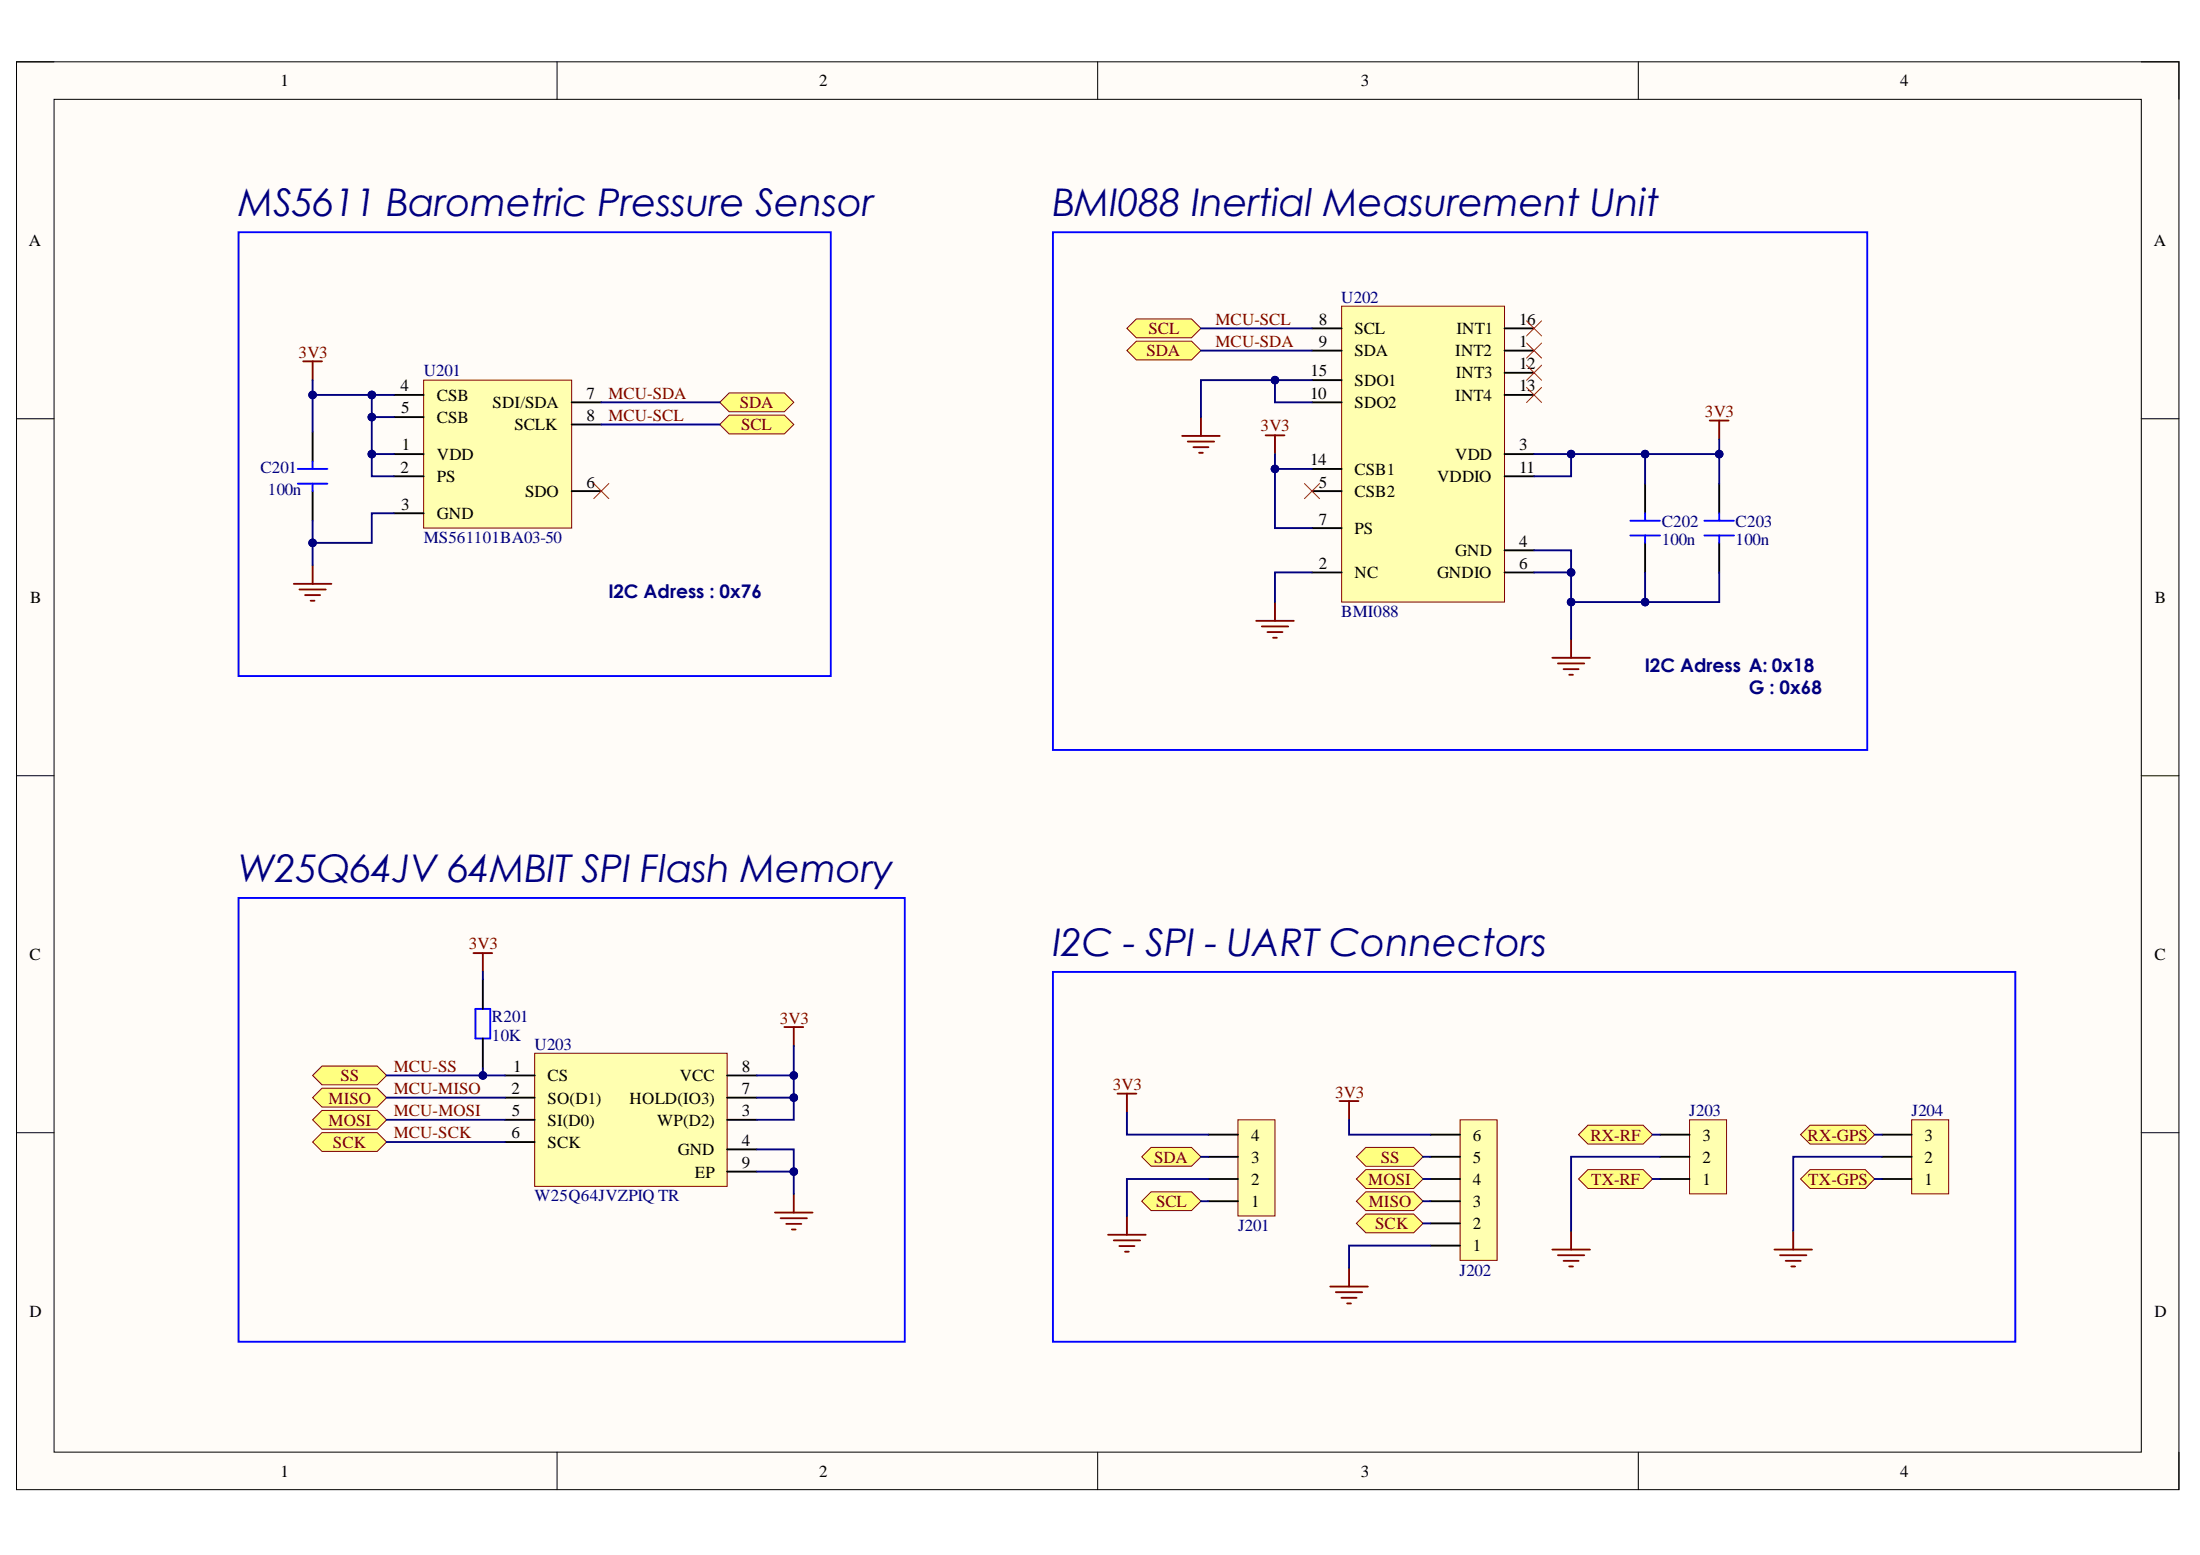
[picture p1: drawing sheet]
<svg xmlns="http://www.w3.org/2000/svg" width="297mm" height="210mm" viewBox="0 0 297 210" stroke-linecap="round" stroke-linejoin="round" font-family="sans-serif">
<path d="M2.2 8.3h292v192.8h-292z" fill-rule="evenodd" fill="#fffcf8"/>
<path d="M2.2 8.3h292v192.8h-292z" fill="none" stroke="#000" stroke-width=".14"/>
<path d="M7.3 13.4h281.8v182.6h-281.8z" fill-rule="evenodd" fill="#fffcf8"/>
<g fill="none" stroke="#000" stroke-width=".14">
<path d="M2.2 8.3h5.1M7.3 13.4h281.8v182.6h-281.8zM75.2 8.3v5.1M148.2 8.3v5.1M221.2 8.3v5.1M289.1 8.3h5.1v5.1M2.2 56.5h5.1M289.1 56.5h5.1M2.2 104.7h5.1M289.1 104.7h5.1M2.2 152.9h5.1M289.1 152.9h5.1"/>
<path d="M75.2 196v5.1M148.2 196v5.1M221.2 196v5.1M294.2 196v5.1"/>
</g>
<path d="M57.2 51.3h20v20h-20z" fill-rule="evenodd" fill="#ffffb0"/>
<path d="M57.2 51.3h20v20h-20z" fill="none" stroke="#800000" stroke-width=".14"/>
<path d="M53.2 53.3h4M53.2 56.3h4M77.2 57.3h4M77.2 54.3h4M53.2 64.3h4M53.2 69.3h4M53.2 61.3h4M77.2 66.3h4" fill="none" stroke="#000" stroke-width=".25"/>
<path d="M97.2 57.3l1.2-1.3h7.5l1.3 1.3-1.3 1.3h-7.5z" fill-rule="evenodd" fill="#ffff80"/>
<path d="M97.2 57.3l1.2-1.3h7.5l1.3 1.3-1.3 1.3h-7.5z" fill="none" stroke="#800000" stroke-width=".14"/>
<path d="M98.4 53h7.5l1.3 1.3-1.3 1.3h-7.5l-1.2-1.3z" fill-rule="evenodd" fill="#ffff80"/>
<path d="M98.4 53h7.5l1.3 1.3-1.3 1.3h-7.5l-1.2-1.3z" fill="none" stroke="#800000" stroke-width=".14"/>
<path d="M80.2 65.3l2 2M82.2 65.3l-2 2" fill="none" stroke="#f00" stroke-width=".14"/>
<path d="M40.9 48.8h2.6M42.2 48.8v2.5M39.7 78.8h5M40.4 79.6h3.6M42.2 76.3v2.5M41.2 80.3h2M41.9 81.1h.6" fill="none" stroke="#800000" stroke-width=".25"/>
<path d="M32.2 31.3h80v60h-80zM142.2 31.3h109.9v69.9h-109.9zM40.2 65.3h4M40.2 63.3h4M42.2 62.3v1M42.2 65.3v1" fill="none" stroke="#00f" stroke-width=".25"/>
<path d="M42.2 58.3v4M42.2 66.3v4" fill="none" stroke="#000" stroke-width=".25"/>
<path d="M72.2 142.2h26v17.9h-26z" fill-rule="evenodd" fill="#ffffb0"/>
<path d="M72.2 142.2h26v17.9h-26z" fill="none" stroke="#800000" stroke-width=".14"/>
<path d="M65.2 132.2v4M65.2 140.2v4M68.2 145.2h4M68.2 154.2h4M68.2 148.2h4M68.2 151.2h4M98.2 145.2h4M98.2 148.2h4M98.2 151.2h4M98.2 155.2h4M98.2 158.2h4" fill="none" stroke="#000" stroke-width=".25"/>
<path d="M63.9 128.7h2.6M65.2 128.7v2.5M105.9 138.6h2.5M107.2 138.6v2.6M104.6 163.7h5.1M105.4 164.4h3.6M106.2 165.2h2M106.9 166h.5M107.2 161.1v2.6" fill="none" stroke="#800000" stroke-width=".25"/>
<path d="M64.2 136.2h2v4h-2z" fill="none" stroke="#00f" stroke-width=".25"/>
<path d="M43.5 146.9h7.4l1.3 1.3-1.3 1.2h-7.4l-1.3-1.2z" fill-rule="evenodd" fill="#ffff80"/>
<path d="M43.5 146.9h7.4l1.3 1.3-1.3 1.2h-7.4l-1.3-1.2z" fill="none" stroke="#800000" stroke-width=".14"/>
<path d="M42.2 151.2l1.3-1.3h7.4l1.3 1.3-1.3 1.2h-7.4z" fill-rule="evenodd" fill="#ffff80"/>
<path d="M42.2 151.2l1.3-1.3h7.4l1.3 1.3-1.3 1.2h-7.4z" fill="none" stroke="#800000" stroke-width=".14"/>
<path d="M42.2 154.2l1.3-1.3h7.4l1.3 1.3-1.3 1.2h-7.4z" fill-rule="evenodd" fill="#ffff80"/>
<path d="M42.2 154.2l1.3-1.3h7.4l1.3 1.3-1.3 1.2h-7.4z" fill="none" stroke="#800000" stroke-width=".14"/>
<path d="M43.5 143.9h7.4l1.3 1.3-1.3 1.2h-7.4l-1.3-1.2z" fill-rule="evenodd" fill="#ffff80"/>
<path d="M43.5 143.9h7.4l1.3 1.3-1.3 1.2h-7.4l-1.3-1.2z" fill="none" stroke="#800000" stroke-width=".14"/>
<path d="M32.2 121.2h90v59.9h-90z" fill="none" stroke="#00f" stroke-width=".25"/>
<path d="M167.1 151.2h5v12.9h-5z" fill-rule="evenodd" fill="#ffffb0"/>
<path d="M167.1 151.2h5v12.9h-5z" fill="none" stroke="#800000" stroke-width=".14"/>
<path d="M163.1 159.1h4M163.1 156.2h4M163.1 153.2h4M163.1 162.1h4" fill="none" stroke="#000" stroke-width=".25"/>
<path d="M197.1 151.2h5v18.9h-5z" fill-rule="evenodd" fill="#ffffb0"/>
<path d="M197.1 151.2h5v18.9h-5z" fill="none" stroke="#800000" stroke-width=".14"/>
<path d="M193.1 159.1h4M193.1 156.2h4M193.1 153.2h4M193.1 168.1h4M193.1 165.1h4M193.1 162.1h4" fill="none" stroke="#000" stroke-width=".25"/>
<path d="M155.4 154.9h5.5l1.2 1.3-1.2 1.2h-5.5l-1.2-1.2z" fill-rule="evenodd" fill="#ffff80"/>
<path d="M155.4 154.9h5.5l1.2 1.3-1.2 1.2h-5.5l-1.2-1.2z" fill="none" stroke="#800000" stroke-width=".14"/>
<path d="M154.2 162.1l1.2-1.2h5.5l1.2 1.2-1.2 1.3h-5.5z" fill-rule="evenodd" fill="#ffff80"/>
<path d="M154.2 162.1l1.2-1.2h5.5l1.2 1.2-1.2 1.3h-5.5z" fill="none" stroke="#800000" stroke-width=".14"/>
<path d="M183.1 156.2l1.3-1.3h6.5l1.2 1.3-1.2 1.2h-6.5z" fill-rule="evenodd" fill="#ffff80"/>
<path d="M183.1 156.2l1.3-1.3h6.5l1.2 1.3-1.2 1.2h-6.5z" fill="none" stroke="#800000" stroke-width=".14"/>
<path d="M183.1 159.1l1.3-1.2h6.5l1.2 1.2-1.2 1.3h-6.5z" fill-rule="evenodd" fill="#ffff80"/>
<path d="M183.1 159.1l1.3-1.2h6.5l1.2 1.2-1.2 1.3h-6.5z" fill="none" stroke="#800000" stroke-width=".14"/>
<path d="M183.1 162.1l1.3-1.2h6.5l1.2 1.2-1.2 1.3h-6.5z" fill-rule="evenodd" fill="#ffff80"/>
<path d="M183.1 162.1l1.3-1.2h6.5l1.2 1.2-1.2 1.3h-6.5z" fill="none" stroke="#800000" stroke-width=".14"/>
<path d="M183.1 165.1l1.3-1.2h6.5l1.2 1.2-1.2 1.3h-6.5z" fill-rule="evenodd" fill="#ffff80"/>
<path d="M183.1 165.1l1.3-1.2h6.5l1.2 1.2-1.2 1.3h-6.5z" fill="none" stroke="#800000" stroke-width=".14"/>
<g fill="none" stroke="#800000" stroke-width=".25">
<path d="M150.9 147.6h2.5M152.2 147.6v2.6M180.9 148.6h2.5M182.1 148.6v2.6M149.6 166.7h5.1M150.4 167.4h3.5M151.1 168.2h2.1M151.9 169h.5M152.2 164.1v2.6M179.6 173.7h5.1M180.4 174.4h3.5M181.1 175.2h2.1"/>
<path d="M181.9 175.9h.5M182.1 171.1v2.6M209.6 168.7h5.1M210.4 169.4h3.5M211.1 170.2h2M211.9 171h.5M212.1 166.1v2.6M239.6 168.7h5.1M240.3 169.4h3.6M241.1 170.2h2M241.9 171h.5M242.1 166.1v2.6"/>
</g>
<path d="M214.4 151.9h7.5l1.2 1.3-1.2 1.2h-7.5l-1.3-1.2z" fill-rule="evenodd" fill="#ffff80"/>
<path d="M214.4 151.9h7.5l1.2 1.3-1.2 1.2h-7.5l-1.3-1.2z" fill="none" stroke="#800000" stroke-width=".14"/>
<path d="M213.1 159.1l1.3-1.2h7.5l1.2 1.2-1.2 1.3h-7.5z" fill-rule="evenodd" fill="#ffff80"/>
<path d="M213.1 159.1l1.3-1.2h7.5l1.2 1.2-1.2 1.3h-7.5z" fill="none" stroke="#800000" stroke-width=".14"/>
<path d="M243.1 153.2l1.3-1.3h7.4l1.3 1.3-1.3 1.2h-7.4z" fill-rule="evenodd" fill="#ffff80"/>
<path d="M243.1 153.2l1.3-1.3h7.4l1.3 1.3-1.3 1.2h-7.4z" fill="none" stroke="#800000" stroke-width=".14"/>
<path d="M243.1 159.1l1.3-1.2h7.4l1.3 1.2-1.3 1.3h-7.4z" fill-rule="evenodd" fill="#ffff80"/>
<path d="M243.1 159.1l1.3-1.2h7.4l1.3 1.2-1.3 1.3h-7.4z" fill="none" stroke="#800000" stroke-width=".14"/>
<path d="M142.2 131.2h129.9v49.9h-129.9z" fill="none" stroke="#00f" stroke-width=".25"/>
<path d="M228.1 151.2h5v10h-5z" fill-rule="evenodd" fill="#ffffb0"/>
<path d="M228.1 151.2h5v10h-5z" fill="none" stroke="#800000" stroke-width=".14"/>
<path d="M224.1 159.1h4M224.1 156.2h4M224.1 153.2h4" fill="none" stroke="#000" stroke-width=".25"/>
<path d="M258.1 151.2h5v10h-5z" fill-rule="evenodd" fill="#ffffb0"/>
<path d="M258.1 151.2h5v10h-5z" fill="none" stroke="#800000" stroke-width=".14"/>
<path d="M254.1 159.1h4M254.1 156.2h4M254.1 153.2h4" fill="none" stroke="#000" stroke-width=".25"/>
<path d="M181.1 41.3h22v40h-22z" fill-rule="evenodd" fill="#ffffb0"/>
<path d="M181.1 41.3h22v40h-22z" fill="none" stroke="#800000" stroke-width=".14"/>
<g fill="none" stroke="#000" stroke-width=".25">
<path d="M177.1 44.3h4M177.1 47.3h4M177.1 51.3h4M177.1 54.3h4M203.1 44.3h4M203.1 47.3h4M203.1 50.3h4M203.1 53.3h4M177.1 63.3h4M177.1 66.3h4M177.1 71.3h4M177.1 77.3h4"/>
<path d="M203.1 77.3h4M203.1 74.3h4M203.1 61.3h4M203.1 64.3h4"/>
</g>
<path d="M209.6 88.8h5.1M210.4 89.6h3.5M211.1 90.3h2M211.9 91.1h.5M212.1 86.3v2.5" fill="none" stroke="#800000" stroke-width=".25"/>
<path d="M152.2 44.3l1.2-1.2h7.5l1.2 1.2-1.2 1.3h-7.5z" fill-rule="evenodd" fill="#ffff80"/>
<path d="M152.2 44.3l1.2-1.2h7.5l1.2 1.2-1.2 1.3h-7.5z" fill="none" stroke="#800000" stroke-width=".14"/>
<path d="M152.2 47.3l1.2-1.2h7.5l1.2 1.2-1.2 1.3h-7.5z" fill-rule="evenodd" fill="#ffff80"/>
<path d="M152.2 47.3l1.2-1.2h7.5l1.2 1.2-1.2 1.3h-7.5z" fill="none" stroke="#800000" stroke-width=".14"/>
<g fill="none" stroke="#800000" stroke-width=".25">
<path d="M159.6 58.8h5.1M160.4 59.6h3.5M162.1 56.3v2.5M170.9 58.8h2.5M172.1 58.8v2.5M230.8 56.8h2.6M232.1 56.8v2.5M161.1 60.4h2.1M161.9 61.1h.5M169.6 83.8h5.1M170.4 84.6h3.5M171.1 85.3h2.1"/>
<path d="M171.9 86.1h.5M172.1 81.3v2.5"/>
</g>
<path d="M220.1 72.3h4M220.1 70.3h4M222.1 69.3v1M222.1 72.3v1M230.1 72.3h4M230.1 70.3h4M232.1 69.3v1M232.1 72.3v1" fill="none" stroke="#00f" stroke-width=".25"/>
<path d="M222.1 65.3v4M222.1 73.3v4M232.1 65.3v4M232.1 73.3v4" fill="none" stroke="#000" stroke-width=".25"/>
<path d="M206.1 43.3l2 2M206.1 46.3l2 2M206.1 49.3l2 2M206.1 52.3l2 2M208.1 43.3l-2 2M208.1 46.3l-2 2M208.1 49.3l-2 2M208.1 52.3l-2 2M176.1 65.3l2.1 2M178.2 65.3l-2.1 2" fill="none" stroke="#f00" stroke-width=".14"/>
<path d="M81.2 54.3h16M81.2 57.3h16M53.2 61.3h-3v3h3" fill="none" stroke="#000080" stroke-width=".25"/>
<circle cx="50.2" cy="61.3" r=".51" fill="#000080"/>
<circle cx="50.2" cy="61.3" r=".51" fill="none" stroke="#000080" stroke-width=".14"/>
<path d="M53.2 56.3h-3v5" fill="none" stroke="#000080" stroke-width=".25"/>
<circle cx="50.2" cy="56.3" r=".51" fill="#000080"/>
<circle cx="50.2" cy="56.3" r=".51" fill="none" stroke="#000080" stroke-width=".14"/>
<circle cx="50.2" cy="61.3" r=".51" fill="#000080"/>
<circle cx="50.2" cy="61.3" r=".51" fill="none" stroke="#000080" stroke-width=".14"/>
<path d="M42.2 51.3v7" fill="none" stroke="#000080" stroke-width=".25"/>
<circle cx="42.2" cy="53.3" r=".51" fill="#000080"/>
<circle cx="42.2" cy="53.3" r=".51" fill="none" stroke="#000080" stroke-width=".14"/>
<path d="M42.2 70.3v6" fill="none" stroke="#000080" stroke-width=".25"/>
<circle cx="42.2" cy="73.3" r=".51" fill="#000080"/>
<circle cx="42.2" cy="73.3" r=".51" fill="none" stroke="#000080" stroke-width=".14"/>
<path d="M53.2 69.3h-3v4h-8" fill="none" stroke="#000080" stroke-width=".25"/>
<circle cx="42.2" cy="73.3" r=".51" fill="#000080"/>
<circle cx="42.2" cy="73.3" r=".51" fill="none" stroke="#000080" stroke-width=".14"/>
<path d="M102.2 148.2h5" fill="none" stroke="#000080" stroke-width=".25"/>
<circle cx="107.2" cy="148.2" r=".51" fill="#000080"/>
<circle cx="107.2" cy="148.2" r=".51" fill="none" stroke="#000080" stroke-width=".14"/>
<path d="M102.2 145.2h5" fill="none" stroke="#000080" stroke-width=".25"/>
<circle cx="107.2" cy="145.2" r=".51" fill="#000080"/>
<circle cx="107.2" cy="145.2" r=".51" fill="none" stroke="#000080" stroke-width=".14"/>
<path d="M102.2 158.2h5" fill="none" stroke="#000080" stroke-width=".25"/>
<circle cx="107.2" cy="158.2" r=".51" fill="#000080"/>
<circle cx="107.2" cy="158.2" r=".51" fill="none" stroke="#000080" stroke-width=".14"/>
<path d="M65.2 144.2v1" fill="none" stroke="#000080" stroke-width=".25"/>
<circle cx="65.2" cy="145.2" r=".51" fill="#000080"/>
<circle cx="65.2" cy="145.2" r=".51" fill="none" stroke="#000080" stroke-width=".14"/>
<path d="M65.2 131.2v1M52.2 145.2h16M52.2 148.2h16M52.2 151.2h16M52.2 154.2h16" fill="none" stroke="#000080" stroke-width=".25"/>
<circle cx="65.2" cy="145.2" r=".51" fill="#000080"/>
<circle cx="65.2" cy="145.2" r=".51" fill="none" stroke="#000080" stroke-width=".14"/>
<path d="M102.2 155.2h5v5.9" fill="none" stroke="#000080" stroke-width=".25"/>
<circle cx="107.2" cy="158.2" r=".51" fill="#000080"/>
<circle cx="107.2" cy="158.2" r=".51" fill="none" stroke="#000080" stroke-width=".14"/>
<path d="M107.2 141.2v10h-5" fill="none" stroke="#000080" stroke-width=".25"/>
<circle cx="107.2" cy="148.2" r=".51" fill="#000080"/>
<circle cx="107.2" cy="148.2" r=".51" fill="none" stroke="#000080" stroke-width=".14"/>
<circle cx="107.2" cy="145.2" r=".51" fill="#000080"/>
<circle cx="107.2" cy="145.2" r=".51" fill="none" stroke="#000080" stroke-width=".14"/>
<path d="M42.2 53.3h11" fill="none" stroke="#000080" stroke-width=".25"/>
<circle cx="50.2" cy="53.3" r=".51" fill="#000080"/>
<circle cx="50.2" cy="53.3" r=".51" fill="none" stroke="#000080" stroke-width=".14"/>
<circle cx="42.2" cy="53.3" r=".51" fill="#000080"/>
<circle cx="42.2" cy="53.3" r=".51" fill="none" stroke="#000080" stroke-width=".14"/>
<path d="M50.2 53.3v3" fill="none" stroke="#000080" stroke-width=".25"/>
<circle cx="50.2" cy="56.3" r=".51" fill="#000080"/>
<circle cx="50.2" cy="56.3" r=".51" fill="none" stroke="#000080" stroke-width=".14"/>
<circle cx="50.2" cy="53.3" r=".51" fill="#000080"/>
<circle cx="50.2" cy="53.3" r=".51" fill="none" stroke="#000080" stroke-width=".14"/>
<g fill="none" stroke="#000080" stroke-width=".25">
<path d="M207.1 74.3h5v12M152.2 150.2v3h10.9M162.1 156.2h1M163.1 159.1h-10.9v5M182.1 151.2v2h11M192.1 156.2h1M192.1 159.1h1M223.1 159.1h1M223.1 153.2h1M224.1 156.2h-12v9.9M253.1 159.1h1M253.1 153.2h1"/>
<path d="M254.1 156.2h-12v9.9M162.1 162.1h1M192.1 162.1h1M192.1 165.1h1M193.1 168.1h-11v3"/>
</g>
<circle cx="212.1" cy="77.3" r=".51" fill="#000080"/>
<circle cx="212.1" cy="77.3" r=".51" fill="none" stroke="#000080" stroke-width=".14"/>
<circle cx="212.1" cy="81.3" r=".51" fill="#000080"/>
<circle cx="212.1" cy="81.3" r=".51" fill="none" stroke="#000080" stroke-width=".14"/>
<path d="M207.1 77.3h5" fill="none" stroke="#000080" stroke-width=".25"/>
<circle cx="212.1" cy="77.3" r=".51" fill="#000080"/>
<circle cx="212.1" cy="77.3" r=".51" fill="none" stroke="#000080" stroke-width=".14"/>
<path d="M162.1 44.3h15M162.1 47.3h15M212.1 61.3v3h-5" fill="none" stroke="#000080" stroke-width=".25"/>
<circle cx="212.1" cy="61.3" r=".51" fill="#000080"/>
<circle cx="212.1" cy="61.3" r=".51" fill="none" stroke="#000080" stroke-width=".14"/>
<path d="M232.1 59.3v2h-25" fill="none" stroke="#000080" stroke-width=".25"/>
<circle cx="212.1" cy="61.3" r=".51" fill="#000080"/>
<circle cx="212.1" cy="61.3" r=".51" fill="none" stroke="#000080" stroke-width=".14"/>
<circle cx="222.1" cy="61.3" r=".51" fill="#000080"/>
<circle cx="222.1" cy="61.3" r=".51" fill="none" stroke="#000080" stroke-width=".14"/>
<circle cx="232.1" cy="61.3" r=".51" fill="#000080"/>
<circle cx="232.1" cy="61.3" r=".51" fill="none" stroke="#000080" stroke-width=".14"/>
<path d="M222.1 61.3v4" fill="none" stroke="#000080" stroke-width=".25"/>
<circle cx="222.1" cy="61.3" r=".51" fill="#000080"/>
<circle cx="222.1" cy="61.3" r=".51" fill="none" stroke="#000080" stroke-width=".14"/>
<path d="M232.1 61.3v4" fill="none" stroke="#000080" stroke-width=".25"/>
<circle cx="232.1" cy="61.3" r=".51" fill="#000080"/>
<circle cx="232.1" cy="61.3" r=".51" fill="none" stroke="#000080" stroke-width=".14"/>
<path d="M222.1 77.3v4h-10" fill="none" stroke="#000080" stroke-width=".25"/>
<circle cx="222.1" cy="81.3" r=".51" fill="#000080"/>
<circle cx="222.1" cy="81.3" r=".51" fill="none" stroke="#000080" stroke-width=".14"/>
<circle cx="212.1" cy="81.3" r=".51" fill="#000080"/>
<circle cx="212.1" cy="81.3" r=".51" fill="none" stroke="#000080" stroke-width=".14"/>
<path d="M232.1 77.3v4h-10" fill="none" stroke="#000080" stroke-width=".25"/>
<circle cx="222.1" cy="81.3" r=".51" fill="#000080"/>
<circle cx="222.1" cy="81.3" r=".51" fill="none" stroke="#000080" stroke-width=".14"/>
<path d="M177.1 51.3h-15v5" fill="none" stroke="#000080" stroke-width=".25"/>
<circle cx="172.1" cy="51.3" r=".51" fill="#000080"/>
<circle cx="172.1" cy="51.3" r=".51" fill="none" stroke="#000080" stroke-width=".14"/>
<path d="M172.1 51.3v3h5" fill="none" stroke="#000080" stroke-width=".25"/>
<circle cx="172.1" cy="51.3" r=".51" fill="#000080"/>
<circle cx="172.1" cy="51.3" r=".51" fill="none" stroke="#000080" stroke-width=".14"/>
<path d="M172.1 61.3v10h5" fill="none" stroke="#000080" stroke-width=".25"/>
<circle cx="172.1" cy="63.3" r=".51" fill="#000080"/>
<circle cx="172.1" cy="63.3" r=".51" fill="none" stroke="#000080" stroke-width=".14"/>
<path d="M172.1 63.3h5" fill="none" stroke="#000080" stroke-width=".25"/>
<circle cx="172.1" cy="63.3" r=".51" fill="#000080"/>
<circle cx="172.1" cy="63.3" r=".51" fill="none" stroke="#000080" stroke-width=".14"/>
<path d="M177.1 77.3h-5v4" fill="none" stroke="#000080" stroke-width=".25"/>
<g font-size="5.1" fill="#000080">
<text x="32.2" y="29.2">MS5611 Barometric Pressure Sensor</text>
<text x="142.1" y="29.2">BMI088 Inertial Measurement Unit</text>
<text x="32.2" y="119.1">W25Q64JV 64MBIT SPI Flash Memory</text>
<text x="142.1" y="129.1">I2C - SPI - UART Connectors</text>
</g>
<g font-size="2.5" fill="#000080">
<text x="82.1" y="80.7">I2C Adress : 0x76</text>
<text x="222.1" y="90.7">I2C Adress A: 0x18</text>
<text x="236.1" y="93.7">G : 0x68</text>
</g>
<g font-size="2.3">
<text x="37.9" y="11.6">1</text>
<text x="110.6" y="11.6">2</text>
<text x="183.7" y="11.6">3</text>
<text x="256.6" y="11.6">4</text>
<text x="3.9" y="33.3">A</text>
<text x="290.8" y="33.3">A</text>
<text x="178.1" y="43.8">8</text>
<text x="178.1" y="46.8">9</text>
<text x="182.9" y="45.1">SCL</text>
<text x="196.7" y="45.1">INT1</text>
<text x="205.1" y="43.8">16</text>
<text x="205.1" y="46.8">1</text>
<text x="54.1" y="52.8">4</text>
<text x="79.2" y="53.9">7</text>
<text x="176.9" y="53.9">10</text>
<text x="177" y="50.8">15</text>
<text x="182.9" y="48.1">SDA</text>
<text x="182.9" y="52.1">SDO1</text>
<text x="196.5" y="48.1">INT2</text>
<text x="196.6" y="51.1">INT3</text>
<text x="205.1" y="49.8">12</text>
<text x="205.1" y="52.8">13</text>
<text x="54.2" y="55.8">5</text>
<text x="59" y="54.1">CSB</text>
<text x="59" y="57.1">CSB</text>
<text x="66.5" y="55.1">SDI/SDA</text>
<text x="69.5" y="58.1">SCLK</text>
<text x="79.2" y="56.8">8</text>
<text x="182.9" y="55.1">SDO2</text>
<text x="196.5" y="54.1">INT4</text>
<text x="54.1" y="63.8">2</text>
<text x="54.3" y="60.8">1</text>
<text x="59" y="65.1">PS</text>
<text x="59" y="62.1">VDD</text>
<text x="79.2" y="65.8">6</text>
<text x="176.9" y="62.8">14</text>
<text x="178.1" y="65.8">5</text>
<text x="182.9" y="64.1">CSB1</text>
<text x="194" y="65.1">VDDIO</text>
<text x="196.5" y="62.1">VDD</text>
<text x="205.1" y="60.8">3</text>
<text x="205.1" y="63.8">11</text>
<text x="54.2" y="68.8">3</text>
<text x="59" y="70.1">GND</text>
<text x="70.9" y="67.1">SDO</text>
<text x="178.1" y="70.8">7</text>
<text x="182.9" y="67.1">CSB2</text>
<text x="178.1" y="76.8">2</text>
<text x="182.9" y="72.1">PS</text>
<text x="196.5" y="75">GND</text>
<text x="205.1" y="73.8">4</text>
<text x="205.1" y="76.8">6</text>
<text x="4.1" y="81.4">B</text>
<text x="182.9" y="78.1">NC</text>
<text x="194" y="78.1">GNDIO</text>
<text x="291" y="81.4">B</text>
<text x="4" y="129.6">C</text>
<text x="290.9" y="129.6">C</text>
<text x="69" y="147.7">2</text>
<text x="69.3" y="144.7">1</text>
<text x="73.9" y="146">CS</text>
<text x="73.9" y="149">SO(D1)</text>
<text x="85" y="149">HOLD(IO3)</text>
<text x="91.8" y="146">VCC</text>
<text x="100.1" y="147.7">7</text>
<text x="100.1" y="144.7">8</text>
<text x="69" y="153.6">6</text>
<text x="69.1" y="150.7">5</text>
<text x="73.9" y="154.9">SCK</text>
<text x="73.9" y="152">SI(D0)</text>
<text x="88.7" y="152">WP(D2)</text>
<text x="91.5" y="155.9">GND</text>
<text x="100.1" y="150.7">3</text>
<text x="100.1" y="154.7">4</text>
<text x="168.9" y="154">4</text>
<text x="198.8" y="154">6</text>
<text x="229.9" y="154">3</text>
<text x="259.9" y="154">3</text>
<text x="93.8" y="159">EP</text>
<text x="100.1" y="157.7">9</text>
<text x="168.9" y="160">2</text>
<text x="168.9" y="156.9">3</text>
<text x="198.8" y="160">4</text>
<text x="198.8" y="156.9">5</text>
<text x="229.9" y="160">1</text>
<text x="229.9" y="156.9">2</text>
<text x="259.9" y="160">1</text>
<text x="259.9" y="156.9">2</text>
<text x="168.9" y="162.9">1</text>
<text x="198.8" y="166">2</text>
<text x="198.8" y="162.9">3</text>
<text x="198.8" y="168.9">1</text>
<text x="4" y="177.8">D</text>
<text x="290.9" y="177.8">D</text>
<text x="37.9" y="199.3">1</text>
<text x="110.6" y="199.3">2</text>
<text x="183.7" y="199.3">3</text>
<text x="256.6" y="199.3">4</text>
</g>
<g font-size="2.3" fill="#000080">
<text x="181.1" y="40.9">U202</text>
<text x="57.2" y="50.8">U201</text>
<text x="35.2" y="63.8">C201</text>
<text x="36.2" y="66.8">100n</text>
<text x="224.4" y="71.1">C202</text>
<text x="234.3" y="71.1">C203</text>
<text x="57.2" y="73.4">MS561101BA03-50</text>
<text x="224.4" y="73.6">100n</text>
<text x="234.3" y="73.6">100n</text>
<text x="181.1" y="83.3">BMI088</text>
<text x="66.4" y="138">R201</text>
<text x="66.4" y="140.6">10K</text>
<text x="72.2" y="141.7">U203</text>
<text x="228.1" y="150.7">J203</text>
<text x="258.1" y="150.7">J204</text>
<text x="72.2" y="162.2">W25Q64JVZPIQ TR</text>
<text x="167.2" y="166.2">J201</text>
<text x="197.1" y="172.2">J202</text>
</g>
<g font-size="2.3" fill="#800000">
<text x="155.1" y="45.1">SCL</text>
<text x="164.1" y="43.8">MCU-SCL</text>
<text x="164.1" y="46.8">MCU-SDA</text>
<text x="40.3" y="48.3">3V3</text>
<text x="82.1" y="53.9">MCU-SDA</text>
<text x="154.8" y="48.1">SDA</text>
<text x="82.1" y="56.8">MCU-SCL</text>
<text x="99.9" y="55.1">SDA</text>
<text x="100.1" y="58.1">SCL</text>
<text x="170.2" y="58.2">3V3</text>
<text x="230.2" y="56.3">3V3</text>
<text x="63.3" y="128.1">3V3</text>
<text x="105.3" y="138.2">3V3</text>
<text x="44.4" y="149">MISO</text>
<text x="46" y="146">SS</text>
<text x="53.2" y="144.7">MCU-SS</text>
<text x="53.2" y="147.7">MCU-MISO</text>
<text x="150.3" y="147.1">3V3</text>
<text x="180.3" y="148.2">3V3</text>
<text x="44.4" y="152">MOSI</text>
<text x="45" y="154.9">SCK</text>
<text x="53.2" y="150.7">MCU-MOSI</text>
<text x="53.2" y="153.6">MCU-SCK</text>
<text x="214.7" y="154">RX-RF</text>
<text x="244.1" y="154">RX-GPS</text>
<text x="155.8" y="156.9">SDA</text>
<text x="184.7" y="160">MOSI</text>
<text x="186.4" y="156.9">SS</text>
<text x="214.8" y="160">TX-RF</text>
<text x="244.1" y="160">TX-GPS</text>
<text x="156.1" y="162.9">SCL</text>
<text x="184.8" y="162.9">MISO</text>
<text x="185.7" y="166">SCK</text>
</g>
</svg>
